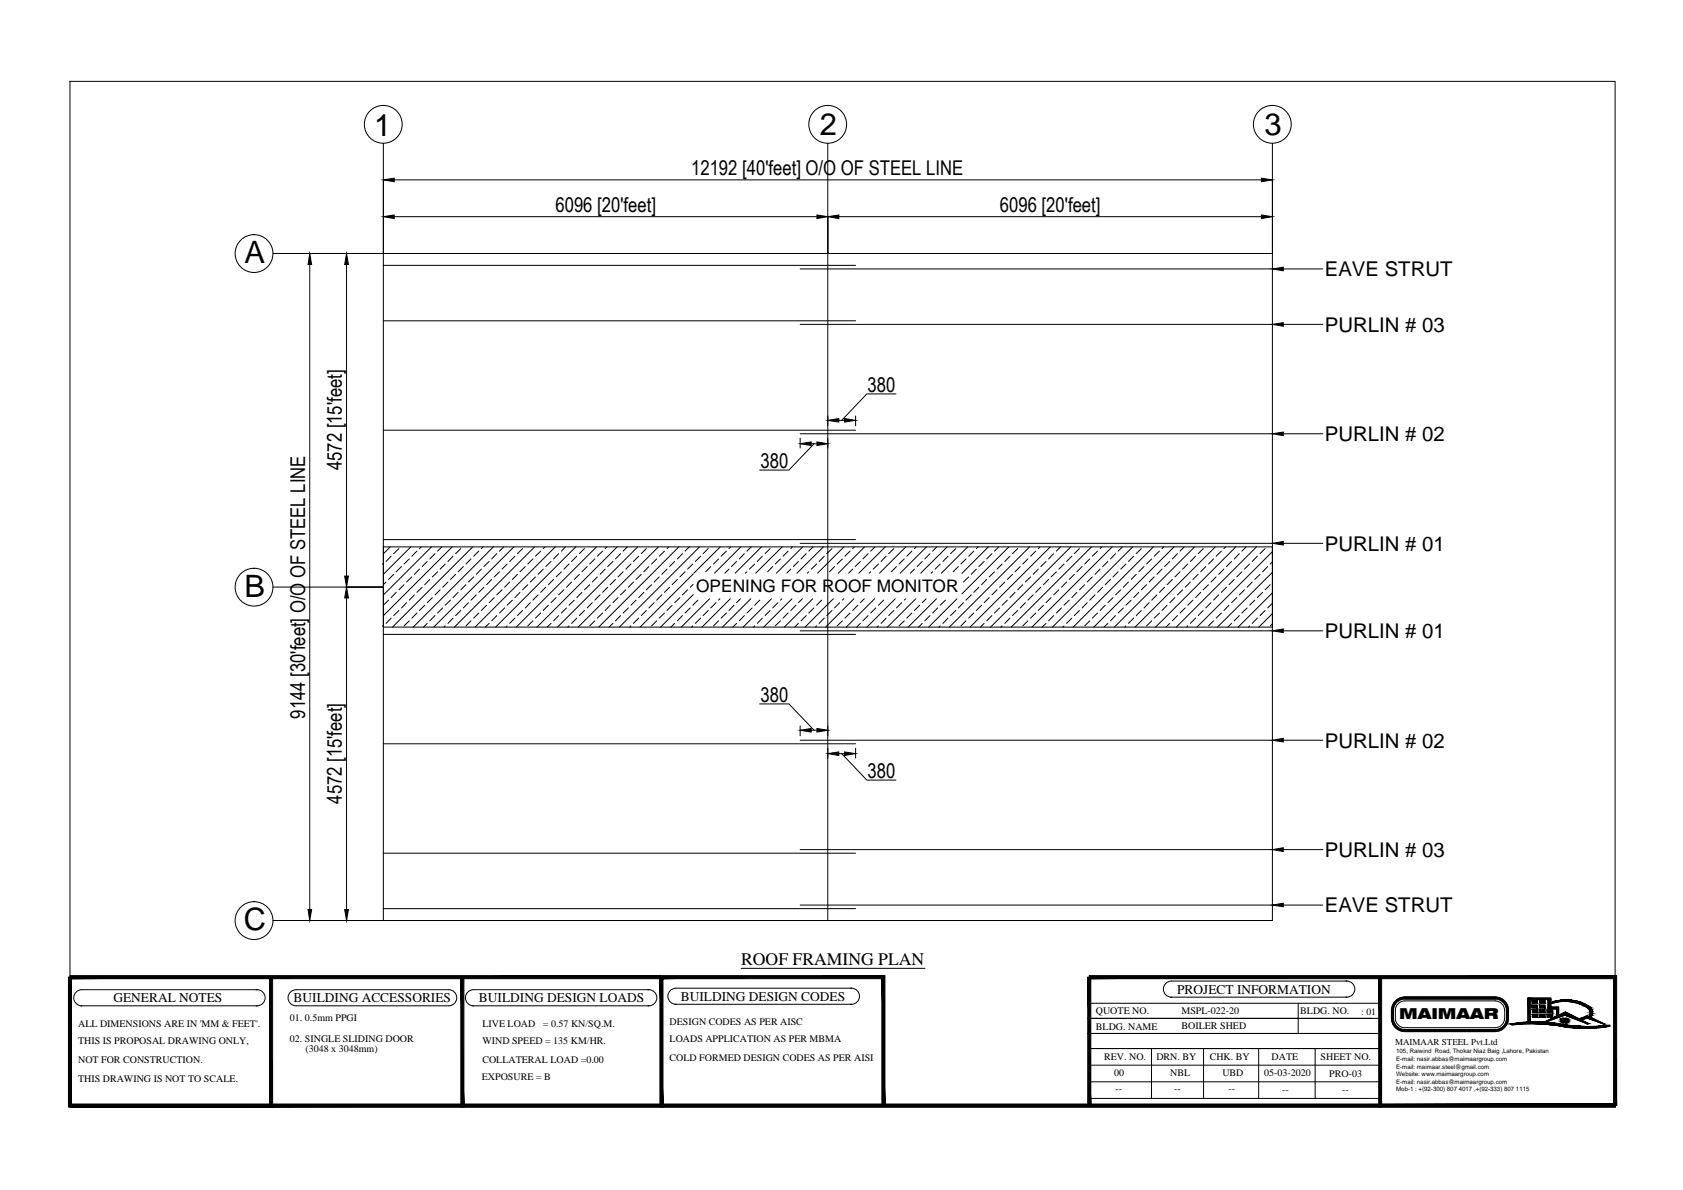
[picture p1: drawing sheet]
<svg xmlns="http://www.w3.org/2000/svg" width="420mm" height="297mm" viewBox="0 0 420 297" stroke-linecap="round" stroke-linejoin="round" font-family="sans-serif">
<!-- layer: Outer Line -->
<path d="M95.7 63.3h222v166.5h-222z" fill="none" stroke="#000" stroke-width=".25"/>
<!-- layer: Grid -->
<g fill="none" stroke="#000" stroke-width=".25">
<path d="M95.7 35.8v27.5h-27.6M206.7 35.8v194M317.7 35.8v27.5M68.1 146.5h27.6M68.1 229.8h27.6"/>
<circle cx="95.7" cy="31" r="4.7"/>
<circle cx="206.6" cy="31" r="4.7"/>
<circle cx="317.6" cy="31" r="4.7"/>
<circle cx="63.4" cy="63.3" r="4.7"/>
<circle cx="63.4" cy="146.6" r="4.7"/>
<circle cx="63.4" cy="229.8" r="4.7"/>
</g>
<!-- layer: Dim1 -->
<g fill="none" stroke="#000" stroke-width=".25">
<path d="M95.7 44.8v18.3M98.4 54.1h105.5M98.4 44.9h216.5M206.7 54v9.1M209.4 54.1h105.5M317.7 44.8v18.3M77.2 63.3h18.3M77.3 66v161M86.5 66v77.8M223.7 98.3h-7.3l-6.3 6.6M199.8 109.4v2.4M202.5 110.8h1.4"/>
<path d="M203.2 110.8l-6.2 6.5h-7.4M206.7 103.8v2.5M206.7 109.4v2.4M209.4 104.9h1.4M213.6 103.8v2.5M86.4 146.5h9.1M86.5 149.3v77.7M189.6 175.7h7.4l6.2 6.6M199.8 181.2v2.5M202.5 182.3h1.4M206.7 181.2v2.5M206.7 186.8v2.4"/>
<path d="M209.4 188.1h1.4M210.1 188.1l6.3 6.6h7.3M213.6 186.8v2.4M77.2 229.8h18.3"/>
</g>
<g fill="#000" stroke="#000" stroke-width=".25">
<path d="M95.7 54.1l2.7-.4v.9zM95.7 44.9l2.7-.4v.9zM203.9 53.7l2.8 .4-2.8 .5zM206.7 54.1l2.7-.4v.9zM314.9 44.5l2.8 .4-2.8 .5zM314.9 53.7l2.8 .4-2.8 .5zM77.3 63.3l.5 2.7h-.9zM86.5 63.3l.5 2.7h-1zM199.8 110.8l2.7-.5v.9zM203.9 110.3l2.8 .5-2.8 .4zM206.7 104.9l2.7-.4v.9zM210.8 104.5l2.8 .4-2.8 .5z"/>
<path d="M86 143.8h1l-.5 2.7zM86.5 146.5l.5 2.8h-1zM199.8 182.3l2.7-.5v.9zM203.9 181.8l2.8 .5-2.8 .4zM206.7 188.1l2.7-.4v.9zM210.8 187.7l2.8 .4-2.8 .5zM76.9 227h.9l-.5 2.8zM86 227h1l-.5 2.8z"/>
</g>
<!-- layer: HATCH -->
<g fill="none" stroke="#000" stroke-width=".25">
<path d="M95.7 136.5h222v20h-222zM97.4 136.5l-1.7 1.7M97.6 138.8l-1.2 1.4M99.6 136.9l-1.3 1.3M102.2 139.5l-1.3 1.3M102.6 136.5l-6.9 6.9M104.1 137.6l-1.3 1.2M105.1 136.5l-.4 .4M107.7 136.5l-12 12M108.6 138.2l-1.3 1.3M110.3 136.5l-1.1 1.1M112.9 136.5l-17.2 17.2"/>
<path d="M113.1 138.8l-1.3 1.4M115 136.9l-1.3 1.3M117.6 139.5l-1.3 1.3M118 136.5l-20 20M119.5 137.6l-1.2 1.2M120.6 136.5l-.4 .4M123.2 136.5l-20 20M124 138.2l-1.2 1.3M125.8 136.5l-1.1 1.1M128.3 136.5l-20 20M128.6 138.8l-1.4 1.4M130.5 136.9l-1.3 1.3"/>
<path d="M133 139.5l-1.2 1.3M133.5 136.5l-20.1 20M135 137.6l-1.3 1.2M136 136.5l-.4 .4M138.6 136.5l-20 20M139.5 138.2l-1.3 1.3M141.2 136.5l-1 1.1M143.7 136.5l-20 20M144 138.8l-1.3 1.4M145.9 136.9l-1.3 1.3M148.5 139.5l-1.3 1.3M148.9 136.5l-20 20"/>
<path d="M150.4 137.6l-1.3 1.2M151.5 136.5l-.4 .4M154.1 136.5l-20 20M154.9 138.2l-1.2 1.3M156.6 136.5l-1 1.1M159.2 136.5l-20 20M159.5 138.8l-1.4 1.4M161.4 136.9l-1.3 1.3M163.9 139.5l-1.2 1.3M164.4 136.5l-20.1 20M165.9 137.6l-1.3 1.2M166.9 136.5l-.4 .4"/>
<path d="M169.5 136.5l-20 20M170.4 138.2l-1.3 1.3M172.1 136.5l-1.1 1.1M174.7 136.5l-20.1 20M174.9 138.8l-1.3 1.4M176.8 136.9l-1.3 1.3M179.4 139.5l-1.3 1.3M179.8 136.5l-6.6 6.6M181.3 137.6l-1.3 1.2M182.4 136.5l-.4 .4M184.9 136.5l-6.5 6.6M185.8 138.2l-1.2 1.3"/>
<path d="M187.5 136.5l-1 1.1M190.1 136.5l-6.6 6.6M190.3 138.8l-1.3 1.4M192.3 136.9l-1.3 1.3M194.8 139.5l-1.3 1.3M195.3 136.5l-6.6 6.6M196.8 137.6l-1.3 1.2M197.8 136.5l-.4 .4M200.4 136.5l-6.6 6.6M201.3 138.2l-1.3 1.3M203 136.5l-1.1 1.1M205.6 136.5l-6.6 6.6"/>
<path d="M205.8 138.8l-1.3 1.4M207.7 136.9l-1.3 1.3M210.3 139.5l-1.3 1.3M210.7 136.5l-6.6 6.6M212.2 137.6l-1.3 1.2M213.3 136.5l-.4 .4M215.8 136.5l-6.5 6.6M216.7 138.2l-1.3 1.3M218.4 136.5l-1 1.1M221 136.5l-6.6 6.6M221.2 138.8l-1.3 1.4M223.2 136.9l-1.3 1.3"/>
<path d="M225.7 139.5l-1.3 1.3M226.1 136.5l-6.5 6.6M227.7 137.6l-1.3 1.2M228.7 136.5l-.4 .4M231.3 136.5l-6.6 6.6M232.2 138.2l-1.3 1.3M233.9 136.5l-1.1 1.1M236.5 136.5l-6.6 6.6M236.7 138.8l-1.3 1.4M238.6 136.9l-1.3 1.3M241.2 139.5l-1.3 1.3M241.6 136.5l-6.6 6.6"/>
<path d="M243.1 137.6l-1.3 1.2M244.2 136.5l-.5 .4M246.7 136.5l-6.6 6.6M247.6 138.2l-1.3 1.3M249.3 136.5l-1 1.1M251.9 136.5l-11.8 11.7M252.1 138.8l-1.2 1.4M254.1 136.9l-1.3 1.3M256.6 139.5l-1.3 1.3M257 136.5l-20 20M258.6 137.6l-1.3 1.2M259.6 136.5l-.4 .4"/>
<path d="M262.2 136.5l-20 20M263 138.2l-1.2 1.3M264.8 136.5l-1.1 1.1M267.3 136.5l-20 20M267.6 138.8l-1.3 1.4M269.5 136.9l-1.3 1.3M272.1 139.5l-1.3 1.3M272.5 136.5l-20 20M274 137.6l-1.3 1.2M275.1 136.5l-.5 .4M277.7 136.5l-20.1 20M278.5 138.2l-1.3 1.3"/>
<path d="M280.2 136.5l-1.1 1.1M282.8 136.5l-20.1 20M283 138.8l-1.3 1.4M284.9 136.9l-1.2 1.3M287.5 139.5l-1.3 1.3M287.9 136.5l-20 20M289.5 137.6l-1.4 1.2M290.5 136.5l-.4 .4M293.1 136.5l-20 20M293.9 138.2l-1.2 1.3M295.6 136.5l-1 1.1M298.2 136.5l-20 20"/>
<path d="M298.5 138.8l-1.3 1.4M300.4 136.9l-1.3 1.3M303 139.5l-1.3 1.3M303.4 136.5l-20 20M304.9 137.6l-1.3 1.2M306 136.5l-.5 .4M308.5 136.5l-20 20M309.4 138.2l-1.3 1.3M311.1 136.5l-1.1 1.1M313.7 136.5l-20 20M313.9 138.8l-1.3 1.4M315.8 136.9l-1.2 1.3"/>
<path d="M317.7 137.7l-18.9 18.8M95.7 140.8h.1M95.7 156.2h.1M96.4 145.3l-.7 .7M97 149.8l-1.3 1.3M97.6 154.3l-1.2 1.3M98.3 143.4l-1.3 1.2M98.9 147.9l-1.3 1.3M99.6 152.4l-1.3 1.3M100.2 141.4l-1.3 1.3M100.9 146l-1.3 1.2M101.5 150.4l-1.3 1.4"/>
<path d="M102.2 155l-1.3 1.2M102.8 144l-1.3 1.3M103.4 148.5l-1.2 1.3M104.1 153l-1.3 1.3M104.7 142.1l-1.3 1.3M105.4 146.6l-1.3 1.3M106 151.1l-1.3 1.3M106.7 140.2l-1.3 1.2M106.7 155.6l-1 .9M107.3 144.6l-1.3 1.4M107.9 149.2l-1.2 1.2M108.6 153.7l-1.3 1.3"/>
<path d="M109.2 142.7l-1.3 1.3M109.9 147.2l-1.3 1.3M110.5 151.8l-1.3 1.2M111.2 140.8l-1.3 1.3M111.2 156.2l-.3 .3M111.8 145.3l-1.3 1.3M112.5 149.8l-1.3 1.3M113.1 154.3l-1.3 1.3M113.7 143.4l-1.2 1.2M114.4 147.9l-1.3 1.3M115 152.4l-1.3 1.3M115.7 141.4l-1.3 1.3"/>
<path d="M116.3 146l-1.3 1.2M117 150.4l-1.3 1.4M117.6 155l-1.3 1.2M118.3 144l-1.3 1.3M118.9 148.5l-1.3 1.3M119.5 153l-1.2 1.3M120.2 142.1l-1.3 1.3M120.8 146.6l-1.3 1.3M121.5 151.1l-1.3 1.3M122.1 140.2l-1.3 1.2M122.1 155.6l-1 .9M122.8 144.6l-1.3 1.4"/>
<path d="M123.4 149.2l-1.3 1.2M124 153.7l-1.2 1.3M124.7 142.7l-1.3 1.3M125.3 147.2l-1.3 1.3M126 151.8l-1.3 1.2M126.6 140.8l-1.3 1.3M126.6 156.2l-.3 .3M127.2 145.3l-1.2 1.3M127.9 149.8l-1.3 1.3M128.6 154.3l-1.4 1.3M129.2 143.4l-1.3 1.2M129.8 147.9l-1.2 1.3"/>
<path d="M130.5 152.4l-1.3 1.3M131.1 141.4l-1.3 1.3M131.8 146l-1.3 1.2M132.4 150.4l-1.3 1.4M133 155l-1.2 1.2M133.7 144l-1.3 1.3M134.4 148.5l-1.4 1.3M135 153l-1.3 1.3M135.6 142.1l-1.2 1.3M136.3 146.6l-1.3 1.3M136.9 151.1l-1.3 1.3M137.6 140.2l-1.3 1.2"/>
<path d="M137.6 155.6l-1 .9M138.2 144.6l-1.3 1.4M138.8 149.2l-1.2 1.2M139.5 153.7l-1.3 1.3M140.2 142.7l-1.4 1.3M140.8 147.2l-1.3 1.3M141.4 151.8l-1.2 1.2M142.1 140.8l-1.3 1.3M142.1 156.2l-.3 .3M142.7 145.3l-1.3 1.3M143.4 149.8l-1.3 1.3M144 154.3l-1.3 1.3"/>
<path d="M144.6 143.4l-1.2 1.2M145.3 147.9l-1.3 1.3M145.9 152.4l-1.3 1.3M146.6 141.4l-1.3 1.3M147.2 146l-1.3 1.2M147.9 150.4l-1.3 1.4M148.5 155l-1.3 1.2M149.1 144l-1.2 1.3M149.8 148.5l-1.3 1.3M150.4 153l-1.3 1.3M151.1 142.1l-1.3 1.3M151.7 146.6l-1.3 1.3"/>
<path d="M152.3 151.1l-1.2 1.3M153 140.2l-1.3 1.2M153 155.6l-1 .9M153.7 144.6l-1.4 1.4M154.3 149.2l-1.3 1.2M154.9 153.7l-1.2 1.3M155.6 142.7l-1.3 1.3M156.2 147.2l-1.3 1.3M156.9 151.8l-1.3 1.2M157.5 140.8l-1.3 1.3M157.5 156.2l-.3 .3M158.1 145.3l-1.2 1.3"/>
<path d="M158.8 149.8l-1.3 1.3M159.5 154.3l-1.4 1.3M160.1 143.4l-1.3 1.2M160.7 147.9l-1.2 1.3M161.4 152.4l-1.3 1.3M162 141.4l-1.3 1.3M162.7 146l-1.3 1.2M163.3 150.4l-1.3 1.4M163.9 155l-1.2 1.2M164.6 144l-1.3 1.3M165.2 148.5l-1.3 1.3M165.9 153l-1.3 1.3"/>
<path d="M166.5 142.1l-1.3 1.3M167.2 146.6l-1.3 1.3M167.8 151.1l-1.3 1.3M168.4 140.2l-1.2 1.2M168.4 155.6l-.9 .9M169.1 144.6l-1.3 1.4M169.7 149.2l-1.3 1.2M170.4 153.7l-1.3 1.3M171 142.7l-1.3 1.3M171.6 147.2l-1.2 1.3M172.3 151.8l-1.3 1.2M173 140.8l-1.4 1.3"/>
<path d="M173 156.2l-.3 .3M173 143.3l-13.2 13.2M173 148.4l-8.1 8.1M173 145.9l-.7 .7M174.2 149.8l-1.2 1.3M174.9 154.3l-1.3 1.3M176.8 152.4l-1.3 1.3M177.2 149.5l-7.1 7M177.4 141.4l-1.2 1.3M178.8 150.4l-1.4 1.4M179.4 155l-1.3 1.2M179.7 149.5l-.3 .3"/>
<path d="M181.3 153l-1.3 1.3M182 142.1l-1 1M182.3 149.5l-7.1 7M183.2 151.1l-1.2 1.3M183.9 140.2l-1.3 1.2M183.9 155.6l-.9 .9M184.9 149.5l-1 .9M185.8 153.7l-1.2 1.3M186.5 142.7l-.4 .4M187.4 149.5l-7 7M187.8 151.8l-1.3 1.2M188.4 140.8l-1.3 1.3"/>
<path d="M188.4 156.2l-.3 .3M189.7 149.8l-1.3 1.3M190.3 154.3l-1.3 1.3M192.3 152.4l-1.3 1.3M192.6 149.5l-7.1 7M192.9 141.4l-1.3 1.3M194.2 150.4l-1.3 1.4M194.8 155l-1.3 1.2M195.2 149.5l-.4 .3M196.8 153l-1.3 1.3M197.4 142.1l-1 1M197.7 149.5l-7 7"/>
<path d="M198.7 151.1l-1.3 1.3M199.3 140.2l-1.2 1.2M199.3 155.6l-.9 .9M200.3 149.5l-1 .9M201.3 153.7l-1.3 1.3M201.9 142.7l-.4 .4M202.9 149.5l-7.1 7M203.2 151.8l-1.3 1.2M203.9 140.8l-1.3 1.3M203.9 156.2l-.3 .3M205.1 149.8l-1.2 1.3M205.8 154.3l-1.3 1.3"/>
<path d="M207.7 152.4l-1.3 1.3M208.1 149.5l-7.1 7M208.4 141.4l-1.3 1.3M209.6 150.4l-1.2 1.4M210.3 155l-1.3 1.2M210.6 149.5l-.3 .3M212.2 153l-1.3 1.3M212.9 142.1l-1 1M213.2 149.5l-7.1 7M214.2 151.1l-1.3 1.3M214.8 140.2l-1.3 1.2M214.8 155.6l-.9 .9"/>
<path d="M215.8 149.5l-1 .9M216.7 153.7l-1.3 1.3M217.4 142.7l-.4 .4M218.3 149.5l-7 7M218.6 151.8l-1.2 1.2M219.3 140.8l-1.3 1.3M219.3 156.2l-.3 .3M220.6 149.8l-1.3 1.3M221.2 154.3l-1.3 1.3M223.2 152.4l-1.3 1.3M223.5 149.5l-7.1 7M223.8 141.4l-1.3 1.3"/>
<path d="M225.1 150.4l-1.3 1.4M225.7 155l-1.3 1.2M226 149.5l-.3 .3M227.7 153l-1.3 1.3M228.3 142.1l-1 1M228.6 149.5l-7 7M229.6 151.1l-1.3 1.3M230.2 140.2l-1.2 1.2M230.2 155.6l-.9 .9M231.2 149.5l-1 .9M232.2 153.7l-1.3 1.3M232.8 142.7l-.4 .4"/>
<path d="M233.8 149.5l-7.1 7M234.1 151.8l-1.3 1.2M234.7 140.8l-1.2 1.3M234.7 156.2l-.3 .3M236 149.8l-1.3 1.3M236.7 154.3l-1.3 1.3M238.6 152.4l-1.3 1.3M238.9 149.5l-7.1 7M239.3 141.4l-1.4 1.3M240.5 150.4l-1.2 1.4M241.2 155l-1.3 1.2M241.8 144l-1.3 1.3"/>
<path d="M242.5 148.5l-1.3 1.3M243.1 153l-1.3 1.3M243.7 142.1l-1.2 1.3M244.4 146.6l-1.3 1.3M245.1 151.1l-1.4 1.3M245.7 140.2l-1.3 1.2M245.7 155.6l-.9 .9M246.3 144.6l-1.2 1.4M247 149.2l-1.3 1.2M247.6 153.7l-1.3 1.3M248.3 142.7l-1.3 1.3M248.9 147.2l-1.3 1.3"/>
<path d="M249.5 151.8l-1.2 1.2M250.2 140.8l-1.3 1.3M250.2 156.2l-.3 .3M250.9 145.3l-1.4 1.3M251.5 149.8l-1.3 1.3M252.1 154.3l-1.2 1.3M252.8 143.4l-1.3 1.2M253.4 147.9l-1.3 1.3M254.1 152.4l-1.3 1.3M254.7 141.4l-1.3 1.3M255.3 146l-1.2 1.2M256 150.4l-1.3 1.4"/>
<path d="M256.6 155l-1.3 1.2M257.3 144l-1.3 1.3M257.9 148.5l-1.3 1.3M258.6 153l-1.3 1.3M259.2 142.1l-1.3 1.3M259.8 146.6l-1.2 1.3M260.5 151.1l-1.3 1.3M261.1 140.2l-1.3 1.2M261.1 155.6l-.9 .9M261.8 144.6l-1.3 1.4M262.4 149.2l-1.3 1.2M263 153.7l-1.2 1.3"/>
<path d="M263.7 142.7l-1.3 1.3M264.4 147.2l-1.4 1.3M265 151.8l-1.3 1.2M265.6 140.8l-1.2 1.3M265.6 156.2l-.3 .3M266.3 145.3l-1.3 1.3M266.9 149.8l-1.3 1.3M267.6 154.3l-1.3 1.3M268.2 143.4l-1.3 1.2M268.8 147.9l-1.2 1.3M269.5 152.4l-1.3 1.3M270.2 141.4l-1.4 1.3"/>
<path d="M270.8 146l-1.3 1.2M271.4 150.4l-1.2 1.4M272.1 155l-1.3 1.2M272.7 144l-1.3 1.3M273.4 148.5l-1.3 1.3M274 153l-1.3 1.3M274.6 142.1l-1.2 1.3M275.3 146.6l-1.3 1.3M275.9 151.1l-1.3 1.3M276.6 140.2l-1.3 1.2M276.6 155.6l-1 .9M277.2 144.6l-1.3 1.4"/>
<path d="M277.9 149.2l-1.3 1.2M278.5 153.7l-1.3 1.3M279.1 142.7l-1.2 1.3M279.8 147.2l-1.3 1.3M280.4 151.8l-1.3 1.2M281.1 140.8l-1.3 1.3M281.1 156.2l-.3 .3M281.7 145.3l-1.3 1.3M282.4 149.8l-1.3 1.3M283 154.3l-1.3 1.3M283.7 143.4l-1.3 1.2M284.3 147.9l-1.3 1.3"/>
<path d="M284.9 152.4l-1.2 1.3M285.6 141.4l-1.3 1.3M286.2 146l-1.3 1.2M286.9 150.4l-1.3 1.4M287.5 155l-1.3 1.2M288.1 144l-1.2 1.3M288.8 148.5l-1.3 1.3M289.5 153l-1.4 1.3M290.1 142.1l-1.3 1.3M290.7 146.6l-1.2 1.3M291.4 151.1l-1.3 1.3M292 140.2l-1.3 1.2"/>
<path d="M292 155.6l-.9 .9M292.7 144.6l-1.3 1.4M293.3 149.2l-1.3 1.2M293.9 153.7l-1.2 1.3M294.6 142.7l-1.3 1.3M295.3 147.2l-1.4 1.3M295.9 151.8l-1.3 1.2M296.5 140.8l-1.2 1.3M296.5 156.2l-.3 .3M297.2 145.3l-1.3 1.3M297.8 149.8l-1.3 1.3M298.5 154.3l-1.3 1.3"/>
<path d="M299.1 143.4l-1.3 1.2M299.7 147.9l-1.2 1.3M300.4 152.4l-1.3 1.3M301 141.4l-1.3 1.3M301.7 146l-1.3 1.2M302.3 150.4l-1.3 1.4M303 155l-1.3 1.2M303.6 144l-1.3 1.3M304.2 148.5l-1.2 1.3M304.9 153l-1.3 1.3M305.5 142.1l-1.3 1.3M306.2 146.6l-1.3 1.3"/>
<path d="M306.8 151.1l-1.3 1.3M307.5 140.2l-1.3 1.2M307.5 155.6l-1 .9M308.1 144.6l-1.3 1.4M308.8 149.2l-1.3 1.2M309.4 153.7l-1.3 1.3M310 142.7l-1.2 1.3M310.7 147.2l-1.3 1.3M311.3 151.8l-1.3 1.2M312 140.8l-1.3 1.3M312 156.2l-.3 .3M312.6 145.3l-1.3 1.3"/>
<path d="M313.3 149.8l-1.3 1.3M313.9 154.3l-1.3 1.3M314.6 143.4l-1.3 1.2M315.2 147.9l-1.3 1.3M315.8 152.4l-1.2 1.3M316.5 141.4l-1.3 1.3M317.1 146l-1.3 1.2M317.7 142.9l-13.8 13.6M317.7 148l-8.6 8.5M317.7 153.1l-3.4 3.4M317.7 140.3l-.6 .5M317.7 150.6l-1.2 1.2"/>
<path d="M317.7 155.7l-.6 .5"/>
</g>
<!-- layer: Purlan -->
<g fill="none" stroke="#000" stroke-width=".25">
<path d="M95.7 66.2h117.9M199.8 67.1h117.9M95.7 80.1h117.9M199.8 81h117.9M95.7 107.4h117.9M199.8 108.3h117.9M95.7 134.7h117.9M199.8 135.6h117.9M95.7 158.4h117.9M199.8 157.5h117.9M95.7 185.7h117.9M199.8 184.8h117.9"/>
<path d="M95.7 213h117.9M199.8 212.1h117.9M95.7 226.8h117.9M199.8 225.9h117.9"/>
</g>
<!-- layer: Thin -->
<path d="M317.7 67.1l2.7-.4v.9zM317.7 81l2.7-.5v.9zM317.7 108.3l2.7-.4v.8zM317.7 135.6l2.7-.4v.8zM317.7 157.5l2.7-.5v.9zM317.7 184.8l2.7-.5v.9zM317.7 212.1l2.7-.5v.9zM317.7 225.9l2.7-.4v.8z" fill="#000" stroke="#000" stroke-width=".25"/>
<path d="M320.4 67.1h9.8M320.4 81h9.8M320.4 108.3h9.8M320.4 135.6h9.8M320.4 157.5h9.8M320.4 184.8h9.8M320.4 212.1h9.8M320.4 225.9h9.8" fill="none" stroke="#000" stroke-width=".25"/>
<!-- layer: 0 -->
<g fill="none" stroke="#000" stroke-width=".25">
<path d="M17.5 20.3h385.7v256h-385.7zM20.4 251.1h.1M20.4 251.1h43.8M64.2 247a2.01 2.01 0 0 1 2 2.1 2.01 2.01 0 0 1-2 2M64.2 247h-43.8a2.01 2.01 0 0 0-2 2.1 2.01 2.01 0 0 0 2 2M64.2 251.1h.1M64.2 247h.1M67.7 243.9v32.4M73.9 247a2.01 2.01 0 0 0-2 2.1 2.01 2.01 0 0 0 2 2M73.9 247h38.1a2.01 2.01 0 0 1 2 2.1 2.01 2.01 0 0 1-2 2h-38.1M115.4 243.9v32.4M118.2 251.1h.1"/>
<path d="M118.2 251.1h43.8M162 247a2.01 2.01 0 0 1 2 2.1 2.01 2.01 0 0 1-2 2M162 247h-43.8a2.01 2.01 0 0 0-2 2.1 2.01 2.01 0 0 0 2 2M162 251.1h.1M162 247h.1M165.1 243.9h-147.6v32.4M168.8 250.7h.1M168.8 250.7h43.8M185 241.7h45.9M212.6 246.7a2.01 2.01 0 0 1 2 2 2.01 2.01 0 0 1-2 2M212.6 246.7h-43.9a2.01 2.01 0 0 0-2 2 2.01 2.01 0 0 0 2 2M212.6 250.7h.1"/>
<path d="M212.6 246.7h.1M220.5 243.5v32.5M271.5 258h72.7M271.5 254.2h72.7M271.5 250.4h72.7M292.5 248.9h.1M292.5 248.9h43.7M324.1 250.4v7.6M336.2 244.9a2.01 2.01 0 0 1 2 2 2.01 2.01 0 0 1-2 2M336.2 244.9h-43.8a2.01 2.01 0 0 0-2 2 2.01 2.01 0 0 0 2 2M336.2 248.9h.1M336.2 244.9h.1"/>
<path d="M344.5 243.9v32.4M377.1 255.6l.5 .2M377.1 255.6a35.1 35.1 0 0 1 13.3 .2M377.6 255.8a40.9 40.9 0 0 1 12.8 .5M382 249.5v5.5M382.4 250.9h1.4v.7h-1.4zM382.5 249.7h1.3v.7h-1.3zM382.6 252h1.3v.8h-1.3zM382.6 253.2h1.3v.7h-1.3zM384.3 250.9h1.4v.7h-1.4zM384.3 252h1.4v.8h-1.4zM384.3 253.2h1.4v.7h-1.4z"/>
<path d="M384.4 249.7h1.3v.7h-1.3zM385.6 255.1l5.2-2.5 5.8 2.9-.2 .1M385.9 255.1l4.8-1.7 5.7 2.2M386.2 253.2h1.4v.7h-1.4zM386.2 252.1h1.4v.7h-1.4zM386.4 249.6v2.3h2.2v1.7l.5-.2v-2h-1.9v-2.2h-5.8l.1 5.9M387.1 250.5a11 11 0 0 1 9.4 1.2M387.1 250.3a10.6 10.6 0 0 1 9.6 1M389.7 254.4l.8-.2v1.1a.61 .61 0 0 1-.8-.2 .61 .61 0 0 1 0-.7zM390.4 255.8a40.2 40.2 0 0 0 11.4 .1M390.8 254.2a.61 .61 0 0 1 .8 .6 .61 .61 0 0 1-.8 .5M390.8 254.2v1.1"/>
<path d="M394.3 254.3l1.9-.8 4.5 2.1-4.6-1.5-1.3 .5M396.4 255.6h.1M396.5 251.7a1.88 1.88 0 0 1 .3 2.1M396.7 251.2a1.8 1.8 0 0 1 .4 2.7M401.8 255.9l.1 .3a34.5 34.5 0 0 1-11.5 .1M403.2 243.9v32.4M271.9 261.7h72.3M271.9 265.9h72.3M271.9 270h72.3M271.9 274.2h72.3M287.5 261.7v12.5M300.5 261.7v12.5"/>
<path d="M314.2 261.7v12.5M328.3 261.7v12.5"/>
</g>
<g fill="#000" stroke="#000" stroke-width=".25">
<path d="M377.1 255.6h2.7l-2 .2zM381.5 255h.5zM381.5 255.1h3.4zM385.6 255.1h.4zM381.4 249.2h5.8zM387.2 250.5h.1zM388.6 253.4h.5l-.3 .1zM390.1 255.3h.4zM390.7 253.4h1.7l4.2 2.1zM389.2 253.4l1.6-.8 1.6 .8zM390.2 249.6h1.8zM390.8 254.2h.4z"/>
<path d="M392.7 256.6h5.9zM395 254.1h1.1l-.6 .2zM396.1 254.1h1.3l3.3 1.5zM395 254.1l1.2-.6 1.2 .6zM396.7 252h.7zM396.9 253.5h.5l-.2 .3zM400.5 256l1.4-.1v.1z"/>
<path d="M17.1 243.9l.8 32.4v-32.4zM17.1 243.9l.8 32.4h-.8z"/>
<path d="M67.3 243.9l.8 32.4v-32.4zM67.3 243.9l.8 32.4h-.8z"/>
<path d="M17.5 244.3h147.6v-.8zM17.5 243.5h147.6l-147.6 .8z"/>
<path d="M271.9 243.5v.8l131.3-.8zM271.9 244.3l131.3-.8v.8z"/>
<path d="M377.1 255.6h2.7zM377.3 255.6h2.9z"/>
<path d="M377.1 255.6l.7 .2zM377.3 255.8h.5z"/>
<path d="M377.3 255.6h2.9zM377.7 255.5h5.1z"/>
<path d="M377.7 255.5h11.4l-10.4-.1zM378.7 255.4l10.4 .1z"/>
<path d="M378.7 255.4h9.5l-8.9-.1zM379.3 255.3l8.9 .1z"/>
<path d="M379.3 255.3h8l-6.3-.2zM381 255.1l6.3 .2z"/>
<path d="M381 255.1h5zM381.5 255.1h4.5z"/>
<path d="M381.4 249.2v.3h5.8zM381.4 249.2h5.8v.3z"/>
<path d="M381.4 249.5l.1 5.5h.5zM381.4 249.5h.6v5.5z"/>
<path d="M381.5 255.1h.2zM381.5 255l.2 .1z"/>
<path d="M382.4 250.9v.7h1.4zM382.4 250.9h1.4v.7z"/>
<path d="M382.5 249.7v.7h1.3zM382.5 249.7h1.3v.7z"/>
<path d="M382.6 252v.8h1.3zM382.6 252h1.3v.8z"/>
<path d="M382.6 253.2v.7h1.3zM382.6 253.2h1.3v.7z"/>
<path d="M384.4 249.7v.7h1.3zM384.4 249.7h1.3v.7z"/>
<path d="M384.4 250.9v.7h1.3zM384.4 250.9h1.3v.7z"/>
<path d="M384.4 252v.8h1.3zM384.4 252h1.3v.8z"/>
<path d="M384.4 253.2v.7h1.3zM384.4 253.2h1.3v.7z"/>
<path d="M382.8 255.5l6.8 .1zM382.8 255.5l6.8 .1z"/>
<path d="M385.6 255.1h.4l2.8-1.6zM386 255.1l2.8-1.6h1.5z"/>
<path d="M385.6 255.1h.4zM385.8 255.1h.2z"/>
<path d="M386.2 252.1v.7h1.4zM386.2 252.1h1.4v.7z"/>
<path d="M386.2 253.2v.7h1.4zM386.2 253.2h1.4v.7z"/>
<path d="M386.4 249.5v.1h.8zM386.4 249.5h.8v.1z"/>
<path d="M386.4 249.6v1.8h.8zM386.4 249.6h.8v1.8z"/>
<path d="M386.4 251.4v.5h2.7zM386.4 251.4h2.7v.5z"/>
<path d="M385.3 255.6l5.1 .2zM385.3 255.6l5.1 .2z"/>
<path d="M387.2 250.3h.9zM387.5 250.2h1z"/>
<path d="M387.2 250.3v.2h.1zM387.2 250.3h.9l-.8 .2z"/>
<path d="M387.5 250.2h1l-.5-.2zM388 250h1.9l-1.4 .2z"/>
<path d="M386.7 255.8h4.7zM386.7 255.8h4.7z"/>
<path d="M388 250h1.9zM388.1 250h3.2z"/>
<path d="M388.1 250h5.8zM388.4 249.9l5.5 .1z"/>
<path d="M388.4 249.9h5.2zM388.8 249.8l4.8 .1z"/>
<path d="M388.6 251.9v1.5h.5zM388.6 251.9h.5v1.5z"/>
<path d="M388.6 253.4l.2 .1zM388.6 253.5h.2l-.2 .1z"/>
<path d="M388.8 253.5h1.5l-1.2-.1zM389.1 253.4h1.5l-.3 .1z"/>
<path d="M388.8 249.8h4.5l-3.7-.2zM389.6 249.6h2.7l1 .2z"/>
<path d="M387.9 255.8l1.4 .3h4zM387.9 255.8h3.5l1.9 .3z"/>
<path d="M389.6 249.6h2.7zM390.2 249.6h2.1z"/>
<path d="M389.3 256.1h5.3zM389.3 256.1h5.3z"/>
<path d="M389.8 254.3l-.1 .3h.8zM389.8 254.3h.7v.3z"/>
<path d="M389.7 254.6v.3h.8zM389.7 254.6h.8v.3z"/>
<path d="M389.8 254.3h.7zM390.1 254.2l.4 .1z"/>
<path d="M389.7 254.9l.1 .3h.7zM389.7 254.9h.8v.3z"/>
<path d="M390.1 254.2h.4zM390.1 254.2h.4z"/>
<path d="M389.8 255.2l.7 .1zM389.8 255.2l.7 .1z"/>
<path d="M389.7 256.1l6.4 .1zM389.7 256.1l6.4 .1z"/>
<path d="M390.1 256.2l11 .1zM390.1 256.2h11.2z"/>
<path d="M389.1 253.4h1.5zM389.1 253.4h1.5zM389.1 253.4h1.5zM389.2 253.4h1.5z"/>
<path d="M390.7 253.4l5.4 2.1h.5zM396.1 255.5h.5z"/>
<path d="M390.8 254.2l.6 .1zM390.8 254.2l.6 .1z"/>
<path d="M390.8 254.3v.3h.8zM390.8 254.3h.6l.2 .3z"/>
<path d="M390.8 254.6v.3h.8zM390.8 254.6h.8v.3z"/>
<path d="M390.8 254.9v.3h.6zM390.8 254.9h.8l-.2 .3z"/>
<path d="M390.8 255.2l.4 .1zM390.8 255.2h.6l-.2 .1z"/>
<path d="M390.8 255.3h.3zM390.8 255.3h.4z"/>
<path d="M391.3 250h2.7zM391.3 250h2.7z"/>
<path d="M390.4 256.3l1.7 .2h7.5zM390.4 256.3h10.7l-1.5 .2z"/>
<path d="M391.3 250l3.2 .1zM391.3 250h2.7l.5 .1z"/>
<path d="M392.5 250.1h2zM392.5 250.1h2z"/>
<path d="M392.1 256.5l6.5 .1zM392.1 256.5h7.5z"/>
<path d="M392.7 256.6l4.6 .1zM394.6 256.7h2.7z"/>
<path d="M392.6 250.1l1.4 .4h1.3zM392.6 250.1h1.9l.8 .4z"/>
<path d="M394 250.5l1.6 .1zM394 250.5l1.6 .1z"/>
<path d="M394.3 254.3h1.2l-.5-.2zM394.3 254.3h1.2l-.7 .3z"/>
<path d="M394.3 250.6l1 .4h1zM394.3 250.6h1.3l.7 .4z"/>
<path d="M395.3 251l.4 .2h1zM395.3 251h1l.4 .2z"/>
<path d="M396.1 256.2h5.2zM399 256.1h2.9z"/>
<path d="M396.1 254.1l4.6 1.5zM400.3 255.6h.4z"/>
<path d="M395.7 251.2l.6 .3h.8zM395.7 251.2h1l.4 .3z"/>
<path d="M396.3 251.5l.9 .2zM396.3 251.5l.9 .2z"/>
<path d="M396.7 252h.7zM396.5 251.7l.2 .3h.7zM396.5 251.7h.7l.2 .3z"/>
<path d="M396.8 252l.1 .4h.6zM396.8 252h.6l.1 .4z"/>
<path d="M396.9 252.4l.7 .1zM396.9 252.4l.7 .1z"/>
<path d="M397 253.4l-.1 .1h.5zM397 253.4h.5l-.1 .1z"/>
<path d="M396.9 253.5l-.1 .3h.4zM396.8 253.8h.4l-.1 .1z"/>
<path d="M397 253v.4h.5zM397 253h.6l-.1 .4z"/>
<path d="M396.9 252.5l.1 .4h.6zM396.9 252.5h.7v.4z"/>
<path d="M397 252.9l.6 .1zM397 252.9l.6 .1z"/>
<path d="M399 256.1h2.9zM399.1 256.1h2.8z"/>
<path d="M399.1 256.1h2.8l-1.4-.1zM400.5 256h1.4v.1z"/>
<path d="M402.8 243.5l.8 32.5v-32.5zM402.8 243.5l.8 32.5h-.8z"/>
<path d="M115 243.9v32.4h.8zM115 243.9h.8v32.4z"/>
<path d="M164.7 243.5v32.8h.8zM164.7 243.5l.8 .8v32zM164.7 243.5l.8 .8 55-.8zM165.5 244.3l55-.8v.8z"/>
<path d="M220.2 243.5v32.5h.7zM220.2 243.5h.7v32.5z"/>
<path d="M271.6 243.9v32.1h.7zM271.6 243.9h.7v32.1z"/>
<path d="M344.2 243.9v32.4h.7zM344.2 243.9h.7v32.4z"/>
<path d="M17.5 276.3h385.7v-.7zM17.5 275.6h385.7l-385.7 .7z"/>
</g>
<!-- layer: Layer 1 -->
<g fill="none" stroke="#000" stroke-width=".25">
<path d="M347.4 254.2a3.3 3.3 0 0 0 3.3 3.3h22.6a3.3 3.3 0 0 0 3.3-3.3M347.9 251.9l-.5 .5M347.9 252.1l-.5 .5M347.9 252.3l-.5 .5M347.9 252.5l-.5 .5M347.9 252.7l-.5 .5M347.9 252.9l-.5 .5M347.9 253.1l-.5 .5M347.9 253.4l-.5 .4M347.9 253.6l-.5 .4M347.9 253.8l-.5 .4M347.9 254l-.5 .5"/>
<path d="M347.9 252.2v2l-.5 .4M347.9 254.4l-.4 .4M347.9 254.6l-.4 .4M347.9 254.2a2.81 2.81 0 0 0 2.8 2.8h22.6M347.9 251.6l-.5 .6v2M347.9 254.7l-.4 .4M348 254.9l-.4 .4M348 251.4l-.6 .6M348 255.1l-.4 .3M348.1 255.2l-.4 .4M348.1 251l-.7 .7M348.1 255.4l-.3 .3"/>
<path d="M348.2 255.5l-.4 .3M348.3 255.6l-.4 .4M348.3 255.8l-.3 .3M348.3 252.2v2M348.3 254.2a2.35 2.35 0 0 0 2.4 2.3h22.6a2.35 2.35 0 0 0 2.3-2.3M348.4 250.6l-.9 .9M348.4 255.9l-.3 .3M348.6 256l-.4 .4M348.6 256.1l-.3 .3M348.7 256.2l-.3 .4M348.9 256.3l-.4 .4M348.9 249.4l-1 1"/>
<path d="M349 256.4l-.4 .3M349.1 256.5l-.4 .3M349.2 256.6l-.3 .3M349.3 256.7l-.3 .3M349.4 249.1l-1.7 1.8M349.5 256.7l-.4 .4M349.6 256.8l-.4 .4M349.7 249l-2.2 2.2M349.8 256.8l-.4 .4M349.9 256.9l-.4 .4M350 248.9l-.9 1M350.1 256.9l-.4 .4"/>
<path d="M350.3 248.9l-.8 .7M350.3 256.9l-.4 .5M350.5 248.9l-.6 .6M350.5 257l-.5 .4M350.6 257l-.4 .5M350.7 248.9l-.5 .5M350.7 249.4a2.81 2.81 0 0 0-2.8 2.8M350.7 248.9a3.3 3.3 0 0 0-3.3 3.3M350.7 248.9h22.6a3.3 3.3 0 0 1 3.3 3.3l-.5 .5M350.7 249.3h22.6M350.8 257l-.4 .5M350.9 248.9l-.5 .5"/>
<path d="M351.1 257l-.5 .5M351.1 248.9l-.5 .4M351.3 257l-.5 .5M351.3 248.9l-.5 .4M351.5 257l-.5 .5M351.5 248.9l-.4 .4M351.7 257l-.5 .5M351.7 248.9l-.4 .4M351.9 257l-.5 .5M351.9 248.9l-.5 .4M352.1 257l-.5 .5M352.2 248.9l-.6 .4"/>
<path d="M352.3 257l-.5 .5M352.4 248.9l-.5 .4M352.5 257l-.5 .5M352.6 248.9l-.5 .4M352.7 257l-.5 .5M352.8 248.9l-.5 .4M352.9 257l-.4 .5M353 248.9l-.5 .4M353.1 257l-.4 .5M353.2 248.9l-.5 .4M353.3 257l-.4 .5M353.4 248.9l-.5 .4"/>
<path d="M353.6 257l-.5 .5M353.6 248.9l-.5 .4M353.8 257l-.5 .5M353.8 248.9l-.5 .4M354 257l-.5 .5M354 248.9l-.4 .4M354.2 257l-.5 .5M354.2 248.9l-.5 .4M354.4 257l-.5 .5M354.4 248.9l-.5 .4M354.6 257l-.5 .5M354.7 248.9l-.6 .4"/>
<path d="M354.8 257l-.5 .5M354.9 248.9l-.5 .4M355 257l-.5 .5M355 248.9l-.4 .4M355.2 257l-.5 .5M355.2 248.9l-.4 .4M355.4 257l-.4 .5M355.5 248.9l-.5 .4M355.6 257l-.4 .5M355.7 248.9l-.5 .4M355.8 257l-.4 .5M355.9 248.9l-.5 .4"/>
<path d="M356.1 257l-.5 .5M356.1 248.9l-.5 .4M356.3 257l-.5 .5M356.3 248.9l-.5 .4M356.5 257l-.5 .5M356.5 248.9l-.5 .4M356.7 257l-.5 .5M356.7 248.9l-.5 .4M356.9 257l-.5 .5M356.9 248.9l-.5 .4M357.1 257l-.5 .5M357.2 248.9l-.6 .4"/>
<path d="M357.3 257l-.5 .5M357.3 248.9l-.4 .4M357.5 257l-.5 .5M357.5 248.9l-.4 .4M357.7 257l-.5 .5M357.7 248.9l-.4 .4M357.9 257l-.5 .5M358 248.9l-.5 .4M358.1 257l-.4 .5M358.2 248.9l-.5 .4M358.3 257l-.5 .5M358.4 248.9l-.5 .4"/>
<path d="M358.5 257l-.5 .5M358.6 248.9l-.5 .4M358.8 257l-.5 .5M358.8 248.9l-.5 .4M359 257l-.5 .5M359 248.9l-.5 .4M359.2 257l-.5 .5M359.2 248.9l-.5 .4M359.4 257l-.5 .5M359.4 248.9l-.5 .4M359.6 257l-.5 .5M359.6 248.9l-.5 .4"/>
<path d="M359.8 257l-.5 .5M359.8 248.9l-.4 .4M360 257l-.5 .5M360 248.9l-.4 .4M360.2 257l-.5 .5M360.2 248.9l-.4 .4M360.4 257l-.5 .5M360.5 248.9l-.5 .4M360.6 257l-.5 .5M360.7 248.9l-.5 .4M360.8 257l-.5 .5M360.9 248.9l-.5 .4"/>
<path d="M361 257l-.5 .5M361.1 248.9l-.5 .4M361.3 257l-.5 .5M361.3 248.9l-.5 .4M361.5 257l-.5 .5M361.5 248.9l-.5 .4M361.6 257l-.4 .5M361.7 248.9l-.5 .4M361.9 257l-.5 .5M361.9 248.9l-.5 .4M362.1 257l-.5 .5M362.1 248.9l-.5 .4"/>
<path d="M362.3 257l-.5 .5M362.3 248.9l-.4 .4M362.5 257l-.5 .5M362.5 248.9l-.4 .4M362.7 257l-.5 .5M362.7 248.9l-.4 .4M362.9 257l-.5 .5M363 248.9l-.6 .4M363.1 257l-.5 .5M363.2 248.9l-.5 .4M363.3 257l-.5 .5M363.4 248.9l-.5 .4"/>
<path d="M363.5 257l-.5 .5M363.6 248.9l-.5 .4M363.7 257l-.5 .5M363.8 248.9l-.5 .4M363.9 257l-.4 .5M364 248.9l-.5 .4M364.1 257l-.4 .5M364.2 248.9l-.5 .4M364.3 257l-.4 .5M364.4 248.9l-.5 .4M364.6 257l-.5 .5M364.6 248.9l-.5 .4"/>
<path d="M364.8 257l-.5 .5M364.8 248.9l-.5 .4M365 257l-.5 .5M365 248.9l-.5 .4M365.2 257l-.5 .5M365.2 248.9l-.5 .4M365.4 257l-.5 .5M365.4 248.9l-.5 .4M365.6 257l-.5 .5M365.7 248.9l-.5 .4M365.8 257l-.5 .5M365.9 248.9l-.5 .4"/>
<path d="M366 257l-.5 .5M366 248.9l-.4 .4M366.2 257l-.5 .5M366.3 248.9l-.5 .4M366.4 257l-.4 .5M366.5 248.9l-.5 .4M366.6 257l-.4 .5M366.7 248.9l-.5 .4M366.8 257l-.4 .5M366.9 248.9l-.5 .4M367.1 257l-.5 .5M367.1 248.9l-.5 .4"/>
<path d="M367.3 257l-.5 .5M367.3 248.9l-.5 .4M367.5 257l-.5 .5M367.5 248.9l-.5 .4M367.7 257l-.5 .5M367.7 248.9l-.5 .4M367.9 257l-.5 .5M367.9 248.9l-.5 .4M368.1 257l-.5 .5M368.1 248.9l-.4 .4M368.3 257l-.5 .5M368.3 248.9l-.4 .4"/>
<path d="M368.5 257l-.5 .5M368.5 248.9l-.4 .4M368.7 257l-.5 .5M368.8 248.9l-.5 .4M368.9 257l-.4 .5M369 248.9l-.5 .4M369.1 257l-.4 .5M369.2 248.9l-.5 .4M369.3 257l-.5 .5M369.4 248.9l-.5 .4M369.6 257l-.6 .5M369.6 248.9l-.5 .4"/>
<path d="M369.8 257l-.5 .5M369.8 248.9l-.5 .4M370 257l-.5 .5M370 248.9l-.5 .4M370.2 257l-.5 .5M370.2 248.9l-.5 .4M370.4 257l-.5 .5M370.4 248.9l-.5 .4M370.6 257l-.5 .5M370.6 248.9l-.5 .4M370.8 257l-.5 .5M370.8 248.9l-.4 .4"/>
<path d="M371 257l-.5 .5M371 248.9l-.4 .4M371.2 257l-.5 .5M371.2 248.9l-.4 .4M371.4 257l-.5 .5M371.5 248.9l-.5 .4M371.6 257l-.5 .5M371.7 248.9l-.5 .4M371.8 257l-.5 .5M371.9 248.9l-.5 .4M372.1 257l-.6 .5M372.1 248.9l-.5 .4"/>
<path d="M372.3 257l-.5 .5M372.3 248.9l-.5 .4M372.4 257l-.4 .5M372.5 248.9l-.5 .4M372.6 257l-.4 .5M372.7 248.9l-.5 .4M372.9 257l-.5 .5M372.9 248.9l-.5 .4M373.1 257l-.5 .5M373.1 248.9l-.5 .4M373.3 249.4a2.81 2.81 0 0 1 2.8 2.8M373.3 257l-.5 .5"/>
<path d="M373.3 248.9l-.4 .4M373.5 257l-.5 .5M373.5 248.9l-.4 .4M373.7 248.9l-.5 .4M373.7 256.9l-.5 .6M373.9 248.9l-.4 .4M374 256.9l-.6 .6M374.1 248.9l-.4 .5M374.2 249l-.4 .4M374.3 256.8l-.6 .7M374.4 249l-.4 .4M374.6 249.1l-.4 .4"/>
<path d="M374.7 249.2l-.4 .3M374.7 256.6l-.8 .8M374.8 249.2l-.3 .4M375 249.3l-.4 .4M375.1 249.4l-.4 .4M375.2 249.5l-.4 .3M375.3 249.5l-.3 .4M375.4 249.7l-.3 .3M375.6 249.8l-.4 .3M375.6 252.2a2.35 2.35 0 0 0-2.3-2.4h-22.6a2.35 2.35 0 0 0-2.4 2.4M375.7 249.8l-.4 .4M375.7 252.2v2"/>
<path d="M375.7 250l-.3 .3M375.9 250.1l-.4 .3M375.9 250.2l-.3 .3M376 250.3l-.3 .3M376.1 254.2a2.81 2.81 0 0 1-2.8 2.8M376.1 250.4l-.4 .4M376.1 252.2v2l.5-.5M376.2 250.6l-.4 .3M376.2 255.7l-1.4 1.4M376.2 250.7l-.3 .4M376.3 250.9l-.4 .3M376.4 251l-.4 .4"/>
<path d="M376.4 255.3l-1.9 1.9M376.5 251.1l-.5 .4M376.5 251.3l-.4 .4M376.5 255l-2.3 2.4M376.5 251.5l-.4 .4M376.5 251.7l-.4 .4M376.5 254.8l-.8 .8M376.6 251.8l-.5 .5M376.6 252l-.5 .5M376.6 252.4l-.5 .5M376.6 252.6l-.5 .5M376.6 252.8l-.5 .6"/>
<path d="M376.6 253.1l-.5 .4M376.6 253.3l-.5 .4M376.6 253.5l-.5 .4M376.6 253.9l-.5 .5M376.6 252.2v1.9l-.5 .5M376.6 254.3l-.6 .6M376.6 254.5l-.7 .7"/>
</g>
<g font-size="7.7">
<text x="93.4" y="33.9">1</text>
<text x="204.7" y="33.8">2</text>
<text x="315.7" y="33.7">3</text>
<text x="61.1" y="65.7">A</text>
<text x="61.1" y="149">B</text>
<text x="60.9" y="232.2">C</text>
</g>
<g font-size="5.1">
<text x="172.5" y="43.8">12192 [40'feet] O/O OF STEEL LINE</text>
<text x="138.7" y="53">6096 [20'feet]</text>
<text x="249.6" y="53">6096 [20'feet]</text>
<text x="330.7" y="69">EAVE STRUT</text>
<text x="330.8" y="82.8">PURLIN # 03</text>
<text x="216.6" y="97.9">380</text>
<text x="330.8" y="110.1">PURLIN # 02</text>
<text x="85.4" y="117.4" transform="rotate(-90 85.4 117.4)">4572 [15'feet]</text>
<text x="189.9" y="116.9">380</text>
<text x="330.8" y="137.4">PURLIN # 01</text>
<text x="330.8" y="159.3">PURLIN # 01</text>
<text x="76.2" y="179.4" transform="rotate(-90 76.2 179.4)">9144 [30'feet] O/O OF STEEL LINE</text>
<text x="189.9" y="175.3">380</text>
<text x="330.8" y="186.6">PURLIN # 02</text>
<text x="216.6" y="194.3">380</text>
<text x="85.4" y="200.6" transform="rotate(-90 85.4 200.6)">4572 [15'feet]</text>
<text x="330.8" y="213.9">PURLIN # 03</text>
<text x="330.7" y="227.7">EAVE STRUT</text>
</g>
<text font-size="4.4" x="185" y="240.8">ROOF FRAMING PLAN</text>
<text font-size="4.3" x="173.8" y="147.8">OPENING FOR ROOF MONITOR</text>
<text font-size="3.8" x="349.3" y="254.5">MAIMAAR</text>
<g font-size="3.3">
<text x="28.3" y="250.2">GENERAL NOTES</text>
<text x="73.3" y="250.2">BUILDING ACCESSORIES</text>
<text x="119.6" y="250.2">BUILDING DESIGN LOADS</text>
<text x="170" y="249.8">BUILDING DESIGN CODES</text>
<text x="293.9" y="248">PROJECT INFORMATION</text>
</g>
<g font-size="2.5">
<text x="19.5" y="256.3">ALL DIMENSIONS ARE IN 'MM &amp; FEET'.</text>
<text x="72.4" y="254.9">01. 0.5mm PPGI</text>
<text x="120.4" y="256.3">LIVE LOAD</text>
<text x="135.5" y="256.3">= 0.57 KN/SQ.M.</text>
<text x="167.2" y="255.9">DESIGN CODES AS PER AISC</text>
<text x="273.6" y="253.2">QUOTE NO.</text>
<text x="273.6" y="257">BLDG. NAME</text>
<text x="295" y="253.1">MSPL-022-20</text>
<text x="295" y="256.8">BOILER SHED</text>
<text x="324.6" y="253.2">BLDG. NO.</text>
<text x="19.5" y="260.5">THIS IS PROPOSAL DRAWING ONLY,</text>
<text x="72.4" y="260">02. SINGLE SLIDING DOOR</text>
<text x="76.2" y="262.7">(3048 x 3048mm)</text>
<text x="120.4" y="260.5">WIND SPEED = 135 KM/HR.</text>
<text x="167.2" y="260.2">LOADS APPLICATION AS PER MBMA</text>
<text x="19.5" y="265.3">NOT FOR CONSTRUCTION.</text>
<text x="120.3" y="269.6">EXPOSURE = B</text>
<text x="120.4" y="265.3">COLLATERAL LOAD =0.00</text>
<text x="167.2" y="265">COLD FORMED DESIGN CODES AS PER AISI</text>
<text x="275.7" y="264.7">REV. NO.</text>
<text x="278.1" y="268.5">00</text>
<text x="288.7" y="264.7">DRN. BY</text>
<text x="292.1" y="268.5">NBL</text>
<text x="302" y="264.7">CHK. BY</text>
<text x="305.2" y="268.5">UBD</text>
<text x="315.6" y="268.6">05-03-2020</text>
<text x="317.4" y="264.7">DATE</text>
<text x="329.7" y="264.7">SHEET NO.</text>
<text x="331.8" y="268.8">PRO-03</text>
<text x="19.5" y="270">THIS DRAWING IS NOT TO SCALE.</text>
<text x="278.5" y="272.6">--</text>
<text x="293.1" y="272.6">--</text>
<text x="306.7" y="272.6">--</text>
<text x="320.1" y="272.7">--</text>
<text x="335.1" y="272.9">--</text>
</g>
<text font-size="2.4" x="339.8" y="253.4">: 01</text>
<text font-size="2.2" x="348.3" y="260.9">MAIMAAR STEEL Pvt.Ltd</text>
<g font-size="1.5">
<text x="348.6" y="263">105, Raiwind Road, Thokar Niaz Baig ,Lahore, Pakistan</text>
<text x="348.6" y="264.9">E-mail: nasir.abbas@maimaargroup.com</text>
<text x="348.6" y="266.8">E-mail: maimaar.steel@gmail.com</text>
<text x="348.6" y="268.6">Website: www.maimaargroup.com</text>
<text x="348.6" y="270.5">E-mail: nasir.abbas@maimaargroup.com</text>
<text x="348.6" y="272.4">Mob-1 : +(92-300) 807 4017 ,+(92-333) 807 1115</text>
</g>
</svg>
